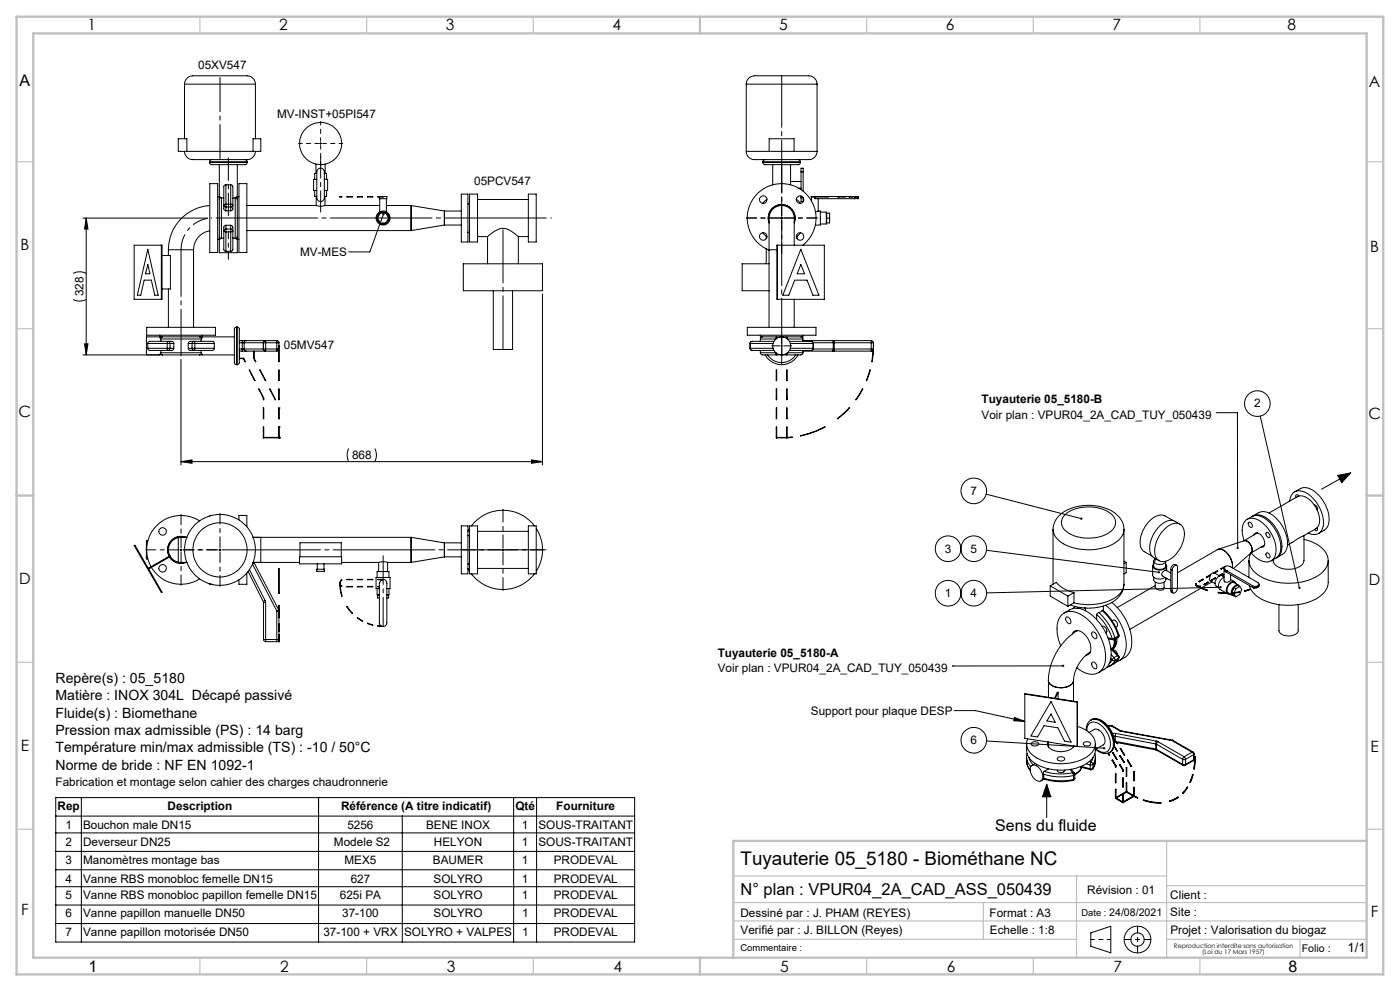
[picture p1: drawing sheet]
<svg xmlns="http://www.w3.org/2000/svg" width="420mm" height="297mm" viewBox="0 0 420 297" stroke-linecap="round" stroke-linejoin="round" font-family="sans-serif">
<g fill="none" stroke="#000" stroke-width=".3">
<path d="M55.4 25.2a3 3 0 0 1 3.8-2.5h11.7a10.9 10.9 0 0 1 4.6 .4l.7 .8 .4 1.3M55.4 25.2h21.2M55.4 25.2v16.4M76.6 25.2v16.4M223.9 25.2a3 3 0 0 1 3.9-2.5h11.2a12.9 12.9 0 0 1 5 .4l.9 1.1 .2 1M223.9 25.2h21.2M223.9 25.2v20.2M245.1 25.2v20.2M53.5 41.6h2.6v3.8h-2.6zM55.4 45.4a2.8 2.8 0 0 0 3.5 2.4h12a10.9 10.9 0 0 0 4.6-.4l.7-.7 .4-1.3M56.1 45.4h19.8M62.9 48.7l.1 .4a5.5 5.5 0 0 0 3.3 .3h7.3l.5-.7"/>
<path d="M62.9 48.5h11.2M62.9 48.7h11.2M62.9 48.5v.2M62.9 55h2.4v20.7h-2.4zM63.5 47.8l-.5 .2-.1 .5M65.3 59h.5M65.8 59v12.7M65.8 59l.6 .2M65.8 49.4v9.6M66.4 59.2v12.3M66.4 59.2l.7 .2M66.4 59.2l-.3 .1-.3 .5"/>
<path d="M67.8 55.4v5.8M67.8 55.4l-.5 .1-.2 .4v5.6M67.8 55.4h1.4M69.2 55.4l.4 .1a11.5 11.5 0 0 1 .3 4.8v1.2M69.2 55.4v5.8M70.6 59.2l-.7 .2M70.6 59.2v12.3M70.6 59.2l.3 .1 .3 .5M71.2 59v12.7M71.2 59l-.6 .2M71.2 59h.5M71.2 49.4v9.6"/>
<path d="M71.7 55h2.3v20.7h-2.3zM73.5 47.8l.4 .2 .2 .5M74.1 48.5v.2M75.9 41.6h2.3v3.8h-2.3zM94.4 57.1v1.7h.6M94.8 49.2v2.8M94.9 58.8v2.8M95 53.8h-.9v3.3h.9M95 52h-.6v1.8M95.4 50.7a1.11 1.11 0 0 1 1.2-.2 1.11 1.11 0 0 1 .7 1v7.8a1.13 1.13 0 0 1-1.1 1.1 1.13 1.13 0 0 1-1.2-1.1v-7.8zM95.8 43h.7M96.2 42.7v.6"/>
<path d="M97.3 53.8h1v3.3h-1M97.3 52h.7v1.8M97.5 58.8v2.8M97.5 49.2v2.8M98 57.1v1.7h-.7M101.9 58.9l.7 .2zM104.1 58.9l1.6 .2zM107.2 58.9l1.5 .2zM110.3 58.9l1.5 .2zM113.4 58.9l1.5 .2zM113.9 59.5v4M114.9 58.9h1.2v.6h-2.3v-.4"/>
<path d="M115.9 59.5v4M138.4 58.2h2v14.3h-2zM140.9 58.2h2.4v14.3h-2.4zM143.3 59.8h15.2M158.5 58.2h2.4v14.3h-2.4zM223.9 45.4a2.83 2.83 0 0 0 3.6 2.4h13.7a3.2 3.2 0 0 0 3.9-2.1v-.3M223.9 45.4h6.9M228.9 48.7l.5 .7h7.3a5.2 5.2 0 0 0 3.3-.3l.1-.4M228.9 48.7h11.2M228.9 48.5h11.2M228.9 48.5v.2M229.5 47.8l-.5 .3-.1 .4"/>
<path d="M230.1 59.7l-1.3 1.3M230.8 45.4h7.4M230.8 45.4v-3.8h7.4v3.8M231.8 49.4v6M237.2 54.4h3.1M237.2 49.4v6M238.2 45.4h6.9M238.9 59.7l1.3 1.3M239.5 47.8l.5 .3 .1 .4M239.6 56.4h.7M240.1 48.5v.2M240.3 59.3v1.1h.6v-1.1"/>
<path d="M240.3 51.5v-1.1h.6v1.1M240.3 59.3h.6M240.3 51.5v5.3M240.3 58.7v.6M240.3 51.5h.6M240.9 51.5v5.8M240.9 59.2v.1M243.5 58.9l-.2 .2 5.1-.2M243.5 58.9h.9M243.5 58.9v1.4M244.4 58.9h4M244.4 58.9v.6h11.9"/>
<path d="M245.5 59.5v3.7M248.4 58.9h3.2M251.4 58.9l.2 .2M251.6 58.9h1.9M251.6 58.9v.2M253.5 58.9l-1.9 .2M253.5 58.9h1.4M254.7 58.9l.2 .2M254.9 58.9h1M254.9 58.9v.2M255.9 58.9l-1 .2M255.9 58.9h.7"/>
<path d="M256.3 58.9v.6M256.5 58.9l.1 .2M256.6 58.9h.5M256.6 58.9v.2M257.1 58.9l-.5 .2M257.1 58.9h.1M257.2 58.9l.2 .2M257.2 58.9h.2M257.4 59.1h.1M257.4 58.9l.1 .6h-1.2M257.4 58.9v.2M24.9 65.4h37.4"/>
<path d="M25.9 65.4v41M25.9 65.4l.5 3.2h-1zM40.3 73.5h8.3v16.2h-8.3zM44.3 74.7l3.1 13.8h-1l-1-4.5h-2.1l-1.1 4.5h-1zM44.3 79.3l.7 2.8h-1.3zM48.4 73.5v16.2M48.6 76.6h2.5v10h-2.5M50.5 74.9h7.6M50.5 74.9v1.7M58.1 74.9v23.2M62.9 69.2a5.8 5.8 0 0 0-4.8 5.7M62.9 61.6a13.4 13.4 0 0 0-12.4 13.3"/>
<path d="M65.3 71.7h.5M65.8 70.9l.3 .5 .3 .1M65.8 71.7v4h5.4v-4M66.4 71.5l-.6 .2M67.1 69.2l.7 .3M67.1 61.5l.3 .4 .4 .2M67.1 69.2v4.5a1.14 1.14 0 0 0 .7 1.6M67.1 61.5l.1 1.2 .6 .5M67.1 71.3l-.7 .2M67.8 68.6v.9M67.8 68.6l-.4 .2-.3 .4M67.8 61.2v.9"/>
<path d="M67.8 61.2l-.7 .3M67.8 69.5v5.8M67.8 75.3h1.4M67.8 67.5l-.6 .4-.1 1.3M67.8 68.6h1.4M67.8 69.5h1.4M67.8 61.2h1.4M67.8 62.1h1.4M67.8 62.1v1.1M67.8 67.5v1.1M67.8 67.5h1.4M67.8 63.2h1.4"/>
<path d="M69.2 68.6v.9M69.2 68.6l.4 .2 .3 .4M69.2 61.2v.9M69.2 61.2l.7 .3M69.2 69.5v5.8M69.2 67.5l.6 .5 .1 1.2M69.2 62.1v1.1M69.2 67.5v1.1M69.9 69.2l-.7 .3M69.9 61.5l-.3 .4-.4 .2M69.9 69.2v4.5a1.17 1.17 0 0 1-.6 1.6h-.1M69.9 61.5l-.1 1.3-.6 .4"/>
<path d="M69.9 71.3l.7 .2M70.6 71.5l.6 .2M71.2 70.9l-.3 .5-.3 .1M71.2 71.7h.5M74 61.6h20.9M74 69.1h49.3M94.9 61.6l1.2 .2 1.4-.2M97.5 61.6h16.4M114.1 63.9h1.7l.8 1.5-.8 1.4h-1.7l-.9-1.4zM115 64.2l-4.1 11.3h-6.3M115.9 61.6h7.4M123.3 61.6v7.5"/>
<path d="M123.3 61.6l10 1.6M133.3 63.2v4.2M133.3 63.2h5.1M133.3 67.4h5.1M133.3 67.4l-10 1.7M139 79.1h23.7v8h-23.7zM140.4 61.1h.5M140.4 69.6h.5M143.3 70.9h3M146.3 70.9a9.1 9.1 0 0 1 4.8-2.5 9.6 9.6 0 0 1 4.4 2.5M146.3 70.9v8.2M155.5 70.9h3"/>
<path d="M155.5 70.9v8.2M228.8 69.7l1.3 1.3M229.9 70.9v.6M229.9 74.6v4.5M230.7 79.1h-8.1v8h8.1M230.7 74.9h2.4M230.7 66.8a4.1 4.1 0 0 1 3.8-5.5 4.1 4.1 0 0 1 3.8 5.5M230.7 66.6a4 4 0 0 1 3.8-5.2 4 4 0 0 1 3.8 5.2M230.7 74.9v23.2M233.1 73.5h14.2v16.2h-14.2zM233.2 73.5v16.2M234.2 65.4h.6"/>
<path d="M234.5 65v.6M238.3 73.5v-5.1a11.1 11.1 0 0 0-.6-5 3.9 3.9 0 0 0-4.8-1.5 3.9 3.9 0 0 0-2.2 4.5v8.5M239.1 70.9v.6M240.2 69.7l-1.3 1.3M240.2 74.7l5.5 13.8h-1.8l-1.8-4.5h-3.7l-1.8 4.5h-1.8zM240.2 79.3l1.2 2.8h-2.3zM240.8 73.5a10.3 10.3 0 0 0 .6-15.8 10.3 10.3 0 0 0-15.7 2.3 10.3 10.3 0 0 0 5 15M245.5 63.2h.6v4.2h-1.5M245.5 63.2l-.9 .3M246.1 63.6h1.8v3.5h-1.8M247.9 66.7h.1M247.9 64h.1"/>
<path d="M248 65.4h.9M248 63.9h.9v2.9h-.9zM21.9 89.8l1.8 .4 2.2-.4M21.9 81.9l1.8-.4 2.2 .4M44 98.1h20.6v2.4h-20.6zM50.5 86.6v11.5M70.9 98l-.3 .1a5.5 5.5 0 0 0-.3 3.4v7.3l.6 .5M70.9 98v11.3M70.9 98h.3M71.2 98l.3 .1a9.3 9.3 0 0 1 .3 4.3v3.6a5.2 5.2 0 0 1-.3 3.2l-.3 .1M71.2 98v11.3M148 87.1v17.6h5.8v-17.6"/>
<path d="M162.7 88.1v51.2M224.2 98.1h20.6v2.4h-20.6zM238.3 89.7v8.4M24.9 106.4h23M25.4 103h1l-.5 3.4zM44.3 104.4h5.9M44.3 104.4a.83 .83 0 0 0 1.3 .6h4.8M44.3 102.9h5.9M44.3 102.9v1.5M47.9 101h12.8M47.9 101h-4v5.4M47.9 101l.3 .6"/>
<path d="M47.9 106.4h.9M47.9 100.5v.5M48.2 105.7l.1 .5 .5 .2M48.2 105.7h12.2M48.2 101.6l.2 .7M48.2 101.6h12.2M48.2 105.7l-.3 .7M48.4 105l-.2 .7M48.8 106.4h11M48.8 101l-.5 .2-.1 .4M50.2 104.4h.8M50.2 102.9h.8"/>
<path d="M50.2 104.4l.2 .6M50.2 102.9v1.5M50.4 102.3l-.2 .6M50.4 102.3l.5 .3 .1 .3M50.4 102.3h-4.5a1.2 1.2 0 0 0-1.6 .6M50.4 102.3h1.3l.4 .6M51 104.4l-.1 .3-.5 .3M51 102.9v1.5M51 104.4h1.1M51 102.9h1.1M52.1 104.4l-.4 .6h-1.3M52.1 102.9v1.5"/>
<path d="M54.3 107.7v31.6M56.5 104.4l.4 .6h1.3M56.5 104.4h1.1M56.5 102.9h1.1M56.5 102.9v1.5M57.6 104.4l.3 .5 .3 .1M57.6 104.4h.9M57.6 102.9h.9M57.6 102.9v1.5M58.2 102.3l-.3 .1-.3 .5M58.2 102.3l.3 .6M58.2 102.3h5.5l.4 .1 .2 .5"/>
<path d="M58.2 102.3h-1.3l-.4 .6M58.5 104.4l-.3 .6M58.5 102.9h5.8M58.5 104.4h5.8M58.5 102.9v1.5M59.8 101l.4 .1 .2 .5M59.8 106.4h.9M60.3 105l.1 .7M60.4 105.7l-.1 .5-.5 .2M60.4 101.6l-.1 .7M60.4 105.7l.3 .7M60.7 101l-.3 .6"/>
<path d="M60.7 106.4h9.6M60.7 100.5v.5M60.7 101h9.6M64.3 102.9v1.5M64.3 104.4l-.1 .4a11.5 11.5 0 0 1-4.8 .2h-1.2M70.9 109.3h.3M71.8 102.7h.9M71.8 102.1h.9M71.8 105.2h.9M71.8 104.6h.9M71.8 107.5h1.2M71.9 107.3h1.2"/>
<path d="M71.9 105.2v2.1M71.9 107.3l-.1 .1M72.7 104.6v.6M72.7 104.6h.5M72.7 105.2h1.1M72.7 102.7h.5M72.7 102.1v.6M72.7 102.1h1.1M72.7 102.7v1.9M73.1 107.3l.5 1.1-.6-.9M73.1 107.3l-.1 .2M73.2 104.6l.2 .5 .4 .1"/>
<path d="M73.2 102.7h5.8M73.2 104.6h5.8M73.2 102.7v1.9M73.8 102.1l-.4 .2-.2 .4M73.8 102.1h5.8M73.8 105.2h5.8M74.8 110.9l1.7 3.2zM76.1 105.2v2.2M76.2 107.4l.6 1-.7-1M76.2 107.4h-.1M76.2 105.2v2.2M77.9 110.9l1.8 3.2z"/>
<path d="M79 102.7h.1M79 104.6l.2 .5 .4 .1M79 104.6h.1M79 102.7v1.9M79.1 104.6h.6M79.1 102.7h.6M79.1 104.6l.1 .5 .5 .1M79.1 102.7v1.9M79.1 119.3v.5l-.1-.5M79.1 119.3l-1.5-2.7 1.4 2.7M79.1 119.3h-.1M79.6 102.1l-.4 .2-.2 .4"/>
<path d="M79.6 102.1h.1M79.6 105.2h.1M79.7 102.1v.6M79.7 104.6v.6M79.7 102.1l-.5 .2-.1 .4M79.7 102.7h3.3M79.7 102.1h3.3M79.7 105.2h3.3M79.7 104.6h3.3M79.7 102.7v1.9M80.9 116.6l1.8 3.2zM83 102.1v.6"/>
<path d="M83 102.7h.7M83 104.6v.6M83 102.1l.5 .2 .2 .4M83 104.6h.6M83 102.7v1.9M83.6 104.9l-.6 .3M83.6 110.9l.1 3.2zM83.6 116.6l.1 3.2zM83.6 103.7l.1 4.7zM83.7 102.7v1M225 104.4l.3 .5 .3 .1M225 104.4h.1"/>
<path d="M225 102.9h.1M225 102.9v1.5M225.1 102.9h6.8M225.1 104.4h6.8M225.1 104.4v.3l.5 .3M225.1 102.9v1.5M225.6 102.3l-.3 .1-.3 .5M225.6 105h6.6M225.6 102.3l-.5 .3v.3M225.6 102.3h6.6M228.1 105.7l.2 .5 .4 .2h4.2M228.1 100.5v.5h6.4"/>
<path d="M228.1 105.7h4.7l.1 .7M228.1 101.6v.7M228.1 105v.7M228.7 101l-.5 .2-.1 .4M229.6 106.4a5.6 5.6 0 0 0 9.8 0M230.3 106.4a5 5 0 0 0 8.4 0M232.9 110.9l.1 3.2zM232.9 116.6l.1 3.2zM232.9 119.3h.1M232.9 101l-.1 .6h-4.7M232.9 106.4h3.1M234.2 103.7h.6"/>
<path d="M234.5 103.4v.6M236 110.9l.1 3.2zM236 116.6l.1 3.2zM236 119.3h.1M236 101l.2 .6h4.7M236.8 102.3h6.6M236.8 105h6.6M237.1 102.9h6.8M237.1 104.4h6.8M240.2 101l.6 .2 .1 .4M240.9 105.7l-.2 .5-.5 .2h-4.2M240.9 100.5v.5h-6.4"/>
<path d="M240.9 105.7h-4.7l-.2 .7M240.9 102.1h8.8M240.9 105.2h8.8M240.9 101.6v.7M240.9 105v.7M243.4 102.3l.5 .3 .1 .3M243.4 102.3l.3 .1 .2 .5M243.9 104.4l-.2 .5-.3 .1M243.9 104.4h.1M243.9 102.9h.1M243.9 102.7h6.1M243.9 104.6h6.1"/>
<path d="M243.9 102.9v1.5M244 104.4l-.1 .3-.5 .3M249.7 102.1l.3 .6M249.7 105.2h.6M249.7 102.1h.6M250 104.6l-.3 .6M250 104.6h.3M250 102.7h.3M250 102.7v1.9M250.3 104.6v.6M250.3 102.1v.6M250.3 102.7h11.1"/>
<path d="M250.3 102.1h11.1M250.3 105.2h11.1M250.3 104.6h11.1M250.3 102.7v1.9M258.7 116.6l-1 2-1 1.2zM260.9 110.9l-.3 1.6-.7 1.6zM261.4 102.1v.6M261.4 104.6v.6M261.4 104.6h.6M261.4 102.7h.6M261.4 102.1l.4 .2 .2 .4M261.4 102.7v1.9"/>
<path d="M262 104.6l-.2 .5-.4 .1M262 103.7v2.3l-.5 2.4 .4-3.5M262 102.7v1.9M54.3 138.4l3.3-.6v1zM54.3 138.4h108.4M79 122.3l.1 3.2zM79 131.2h4.7M79.1 131.1l-.1-3.1v3.2M79.1 131.1h4.6M79.1 131.1l-.1 .1M83.6 125.5h.1M83.6 128v2.7"/>
<path d="M83.6 130.7v.5M83.6 128h.1M83.6 130.7h.1M83.6 130.9h.1M83.7 122.3h.1M83.7 122.3l-.1 3.2M83.7 128v2.7M83.7 131.1v.1M83.7 131.2h.1M83.7 128h.1M83.7 130.7v.4M104.6 134.4l-.5 1.8 .5 2.2"/>
<path d="M112.5 134.4l.4 1.8-.4 2.2M159.5 137.8l3.2 .6-3.2 .4zM232.9 122.3l.1 3.2zM233 131.2l-.1-3.2v3.2h3.2M236 122.3l.1 3.2zM236 131.2v-3.2l.1 3.2M236 131.1l-3.1 .1M236.1 131.1l1.5-.2-1.5 .3M240.1 130.6a30.1 30.1 0 0 0 7.2-2.6h.2a27 27 0 0 1-7.4 2.7zM251.2 125.5l3.6-3.2-2.5 2.4zM364.9 123.7h6.3l.1 40.5M378.1 124.7l11.7 51.5"/>
<path d="M59.9 156.1a10.3 10.3 0 0 0-12.7 1.2 10.3 10.3 0 0 0-1.9 12.6M63.4 154.5l-.5 .1M71.7 155.8v-1.3h2.3v3.4M138.4 157.6h2v14.4h-2zM140.9 157.6h2.4v14.4h-2.4zM140.9 158.4l-.5 .8M141.4 157.6a11.9 11.9 0 0 1 18.9 0M143.3 159.2h15.2M158.5 157.6h2.4v14.4h-2.4zM160.9 158.4a11.9 11.9 0 0 1 0 12.8M295.8 148.1l28.6 7.3M315.9 158.6a7.1 7.1 0 0 1 5.5-6.3 14.2 14.2 0 0 1 13.9 2.2 5.7 5.7 0 0 1 1.9 4.1"/>
<path d="M319.3 154.5a11.5 11.5 0 0 1 14.6 0 3.3 3.3 0 0 1-1.3 5.2 12 12 0 0 1-13.2-.9 3.1 3.1 0 0 1-.1-4.3zM337.2 158.6a6.2 6.2 0 0 1-4.9 5.2 16 16 0 0 1-14.6-1.7 4.5 4.5 0 0 1-1.8-3.5v16.5M337.2 158.6v16.5M349 159a4.4 4.4 0 0 1 5.1-1.8 4.7 4.7 0 0 1 .7 5.6 7.8 7.8 0 0 1-5.8 5.5 2.72 2.72 0 0 1-2.6-3.4l.2-1.4 .6-1.9zM351.8 156l-2.3-1.4a4.2 4.2 0 0 0-4.7 1.6 8.2 8.2 0 0 0-2.4 8.2l.9 .9 2.4 1.4M354 157.1l-1.5-.9a4.1 4.1 0 0 0-4.7 1.6 8.8 8.8 0 0 0-2.6 8.2l.8 1 1.7 1M374.2 155.6l1.4-.8a4.5 4.5 0 0 1 5.1 1.6 10.2 10.2 0 0 1 3.3 9.3l-1 1.4-1.7 1M374.5 156.6a.86 .86 0 0 1 1 .4 .86 .86 0 0 1-.1 1.1l-.7-.5zM375.7 154.7a4.4 4.4 0 0 1 5.4 1.5 10.2 10.2 0 0 1 3.3 9.2l-.8 1.3-.7 .5M375.9 154.6l1.7-.9a4.8 4.8 0 0 1 5.5 1.9 9.7 9.7 0 0 1 2.8 9.2l-.8 1.1-2 1.2M377.2 159.7l-4 2.4M379.9 159.6a.89 .89 0 0 1 1 .5 .89 .89 0 0 1-.3 1l-.7-.6z"/>
<path d="M386.9 150.2a2.95 2.95 0 0 1 1.5-2.8 2.95 2.95 0 0 1 3.2 .2 10.8 10.8 0 0 1 5.3 10.3 2.87 2.87 0 0 1-4.4 1.9M388.4 147.4l1.7-.9a4.5 4.5 0 0 1 5.1 1.5 9.9 9.9 0 0 1 3.2 9.7l-.9 1-1.9 1.2M389.6 148.7l-8.9 5.1M389.6 148.7a4.9 4.9 0 0 1 4.7 2.6M389.6 148.7a.51 .51 0 0 0-.7-.4 .51 .51 0 0 0-.1 .8M394.3 151.3l.8 1.5M394.3 151.3a1.08 1.08 0 0 1 .8 1.5M395.1 158.1l-8.8 5.3M395.1 152.8l.2 .5a4.8 4.8 0 0 1-.2 4.8M395.1 158.1a.52 .52 0 0 1 0 .9 .52 .52 0 0 1-.8-.3M401.3 142.5l3.9-.8-2.7 3zM405.2 141.7l-8.7 4.9"/>
<path d="M40.3 163.5l.2-.1 8.1 14.1-.2 .1zM44.3 162.1h-.4v5.4h.4M45.4 170.1a10.3 10.3 0 0 0 14.5 3.4M50.8 166.9a4.1 4.1 0 0 0 5 1.7M50.9 166.9a4 4 0 0 0 4.6 1.7M51 166.6l-6.5 3.7M51.1 166.8l-6.5 3.7M53.5 161.1a3.8 3.8 0 0 0-3 3.7 3.8 3.8 0 0 0 3 3.7M54 164.8h.6M54.3 161h1.8h-2.6v7.6h2.6h-1.8M54.3 164.5v.6M55.5 161a4 4 0 0 0-4.2 1.3 4 4 0 0 0-.5 4.4"/>
<path d="M55.8 161a4.1 4.1 0 0 0-4.5 1.1 4.1 4.1 0 0 0-.6 4.6M62.9 175l.5 .1M65.7 164.8h.6M66 164.5v.6M74 171.7v3.4h-2.3v-1.3M74.4 171.3l4.6 9M74.8 170.7l4.8 9.3M75.7 169l7.3 14.1M75.9 161h47.4M75.9 168.6h14M76.2 168.6v.1M76.2 168.7l-.4 .2"/>
<path d="M76.2 168.7l7.4 14.1M78.2 161v7.6M83.6 177.6v-7.2l.1 7.2M83.6 177.6v.2l.1-.2M83.6 177.6h.1M89.9 166.9h12.6v2.1h-12.6zM90 166.9v-4.2h12.4v4.2M95 170.6h2.3v.6h-2.3zM95.2 169v1.6M97.2 169v1.6M102.3 173.9l.3-.2a1.27 1.27 0 0 0 0 2.1l-.5-.5 .5 3.4-.5-1.9a3.2 3.2 0 0 1 .1-2.8zM102.5 168.6h11.1"/>
<path d="M104.1 173.6l1.6 .1zM104.1 175.8l1.6 .1zM107.2 173.6l1.5 .1zM107.2 175.8l1.5 .1zM110.3 173.6l1.5 .1zM110.3 175.8l1.5 .1zM113.1 173.1v-1.8h3.6v1.8M113.1 176.4v1.8h.7M113.6 168.6l.9-.3 1.8 .3M113.6 168.6v2.7M113.6 178.2v.1M113.8 176.4h-1v-3.3h4.2v3.3h-.9"/>
<path d="M113.8 178.3h-.6v.9h.6M114.9 173.6a1.14 1.14 0 0 1 1.2 1.2v11.8a1.6 1.6 0 0 1-2.3 1.1l-.4-.2 1 .1-.6-.8v-10.9h-.4l.4-.1 .1-1a1.09 1.09 0 0 1 1-1.1M114.9 173.6v.1M114.9 173.6h-1.5l1.5 .1M116.1 178.3h.5v.9h-.5M116.3 168.6h7M116.3 168.6v2.7M116.3 178.2v.1M116.7 176.4v1.8h-.6M123.3 161v7.6M123.3 161l10 1.7M133.3 162.7v4.2"/>
<path d="M133.3 162.7h5.1M133.3 166.9h5.1M133.3 166.9l-10 1.7M140.4 170.4l.5 .8M140.4 160.5h.5M140.4 169h.5M141.4 172a11.9 11.9 0 0 0 18.9 0M143.3 170.4h15.2M150.6 164.8h.6M150.9 164.5v.6M295.9 164.9l51.8 6.6M315.1 175.6l1.8-1a9.7 9.7 0 0 0 5.3 3"/>
<path d="M315.1 175.6l5.3 3M315.1 175.6v3l5.3 3.1M320.4 178.6v3.1M322.2 177.6v3.1M322.2 177.6l-1.8 1M337.2 175.1a7.2 7.2 0 0 1-5.7 6.4 15.5 15.5 0 0 1-10.4-.2M337.2 175.1a6.4 6.4 0 0 1-5 5.2l-2.6 .6a16.9 16.9 0 0 1-7.4-.2M337.2 168.2l.7 .4M337.9 168.6v3l-.7 .4M337.9 168.6l-.7 .3M345.8 169.6v2.7a2.48 2.48 0 0 0 3.7 .8h.1M346.1 169a1.08 1.08 0 0 0-.1 1.2 1.08 1.08 0 0 0 1 .5l.9 .1a1.6 1.6 0 0 0 2.1-1.4l-.3-.4"/>
<path d="M346.1 173v.8a2.06 2.06 0 0 0 3.6 0v-.7M346.5 167.5a.87 .87 0 0 0-.3 1 .87 .87 0 0 0 .9 .6l.5 .1a1.81 1.81 0 0 0 2.1-1v1.4a2.03 2.03 0 0 1-3.6 0v-1.4M346.5 167.4v.8M346.6 174.4v1.7a1.86 1.86 0 0 0 2.4 .5l.2-2.2M346.6 175.5l-11.4 6.6M348.8 172.6l2.4 1.4M349.8 170.9a1.13 1.13 0 0 0-1 1.7M349.8 170.9l1.4 .8M350 169.6v1.4M350.2 173.4l-.5 .3M351.2 176.9l.2 .5 .5 .3M351.2 170.6l.4 .3"/>
<path d="M351.2 176.9l.4 .3M351.2 170.6v6.3M351.6 170.9l.1-.2a1.01 1.01 0 0 1 .4-1 1.01 1.01 0 0 1 1.1-.1v6.7a1.12 1.12 0 0 1-1.5 1.2l-.1-.3M351.6 170.9v6.3M353 169.4l-.4-.2a1.3 1.3 0 0 0-1.4 1.4M358.7 175.1l.3 .5M358.8 174.9a.96 .96 0 0 0 1.4 .8M358.8 174.9l-.1 .3 .3 .3M358.8 174.9v.3M359 175.5l3.3 1.4M359 175.6l1.5 .8 1.8 .5M359 175.5v.1"/>
<path d="M359.7 174.2l.1 .2M359.7 174.2l.1 .1M359.8 174.3v.1M360.2 175.7h-.7l2.8 1.2M360.2 175.7l-.5 .2M360.3 176.3l-21.4 12.3M360.9 173.6l-1.1 .7M360.9 173.6l-1.1 .8M360.9 173.6l-1.2 .6M361.2 175.1h.2M361.2 175.1l.2 .1M361.4 175.1v.1"/>
<path d="M361.9 172.9l.1 .2M361.9 172.9l.1 .1M362 173v.1M362.4 174.5l-1 .6M362.4 174.5l-1.2 .6M362.4 174.5l-1 .7M363.1 172.4l-1.1 .6M363.1 172.4l-1.1 .7M363.1 172.4l-1.2 .5M363.4 173.8h.1M363.4 173.8l.1 .2M363.5 173.8v.2"/>
<path d="M363.6 174.4l-3.1 1.8M364.1 171.7a1.69 1.69 0 0 0-1 2.4l1.4 .8M364.1 171.7l.1 .1M364.1 171.7h.1M364.2 171.7v.1M364.3 171.8h.1M364.4 171.8l1.3 .7M364.6 173.2l-1.2 .6M364.6 173.2l-1.1 .6M364.6 173.2l-1.1 .8M365.2 164.7a3.2 3.2 0 0 1 3.7 2.1l.2 .3a4.7 4.7 0 0 1 .6 3.1 5.2 5.2 0 0 0-3.7-5.6zM365.2 164.7l-12 7"/>
<path d="M365.3 171.1l-1.1 .6M365.3 171.1l-1.1 .7M365.3 171.1l-1.2 .6M365.5 177.5l2.6 .3M365.5 177.5l.1 .1M365.5 177.5l.1 .2M365.6 177.6l2.5 .2M365.6 177.7l2.5 .1M365.6 172.5l.1 .2M365.6 177.6v.1M365.6 172.5l.1 .1M365.7 172.7l-1 1.1a1.42 1.42 0 0 0 .2 1.8l.6 .4"/>
<path d="M365.7 172.6v.1M366 172.5h.6l.6 .4M366.1 176l-70.1 1.7M366.3 170.4l.1 .1M366.3 170.4l.1 .2M366.4 170.5v.1M366.8 172l-1.1 .6M366.8 172l-1.2 .5M366.8 172l-1.1 .7M367.2 170.2v3.7a1.05 1.05 0 0 0 .9 .7 1.05 1.05 0 0 0 1-.5l.1-1.8M367.2 173a2.65 2.65 0 0 0-1.3 3.6l1.9 1.1M367.2 172.3l-.5 .3"/>
<path d="M367.2 170.1l-.8 .5M367.4 169.8l.6-.2 1 .2 8.4 4.8a.49 .49 0 0 1 .3 .5 .49 .49 0 0 1-.3 .4M367.4 169.8l-1.1 .6M367.4 170.7l.7 .4-.3 .2M367.4 169.8h.1M367.4 170.7v.5l8.4 4.9M367.5 169.8a.43 .43 0 0 0-.3 .4 .43 .43 0 0 0 .3 .4l-.1 .1M367.5 169.8l-1.1 .7M367.8 171.3h.1M367.8 171.3l.1 .1M367.9 171.3v.1M368.1 177.8l.3 .2h.6"/>
<path d="M368.1 177.8l.2 .2M368.1 177.8h.1M368.2 171.2l7.6 4.3M368.2 171.2l-.3 .1M368.2 171.2l-.3 .2M369.2 173.7l1.2 .6M369.5 177.7l.6 .3M369.5 177.7l.6 .8 .6 .4M369.9 176.6l-.2 .5M370 177.6l.1 .1M370 177.6l.1 .2M370.1 177.7v.1"/>
<path d="M370.1 178l.6 .9M370.1 176.1l.6 .4M370.1 176.1l-.6 1.6M370.2 177.8l-.1 .2M370.7 176.5l-.4 1.1M370.8 174.9a1.1 1.1 0 0 0-1-.7 1.1 1.1 0 0 0-1 .7l-.5 .8a2.06 2.06 0 0 0-.2 2M371.5 175.4l-1.3-.8a2.14 2.14 0 0 0-1.9 3l1.4 .8M371.8 175.7a1.07 1.07 0 0 0-1.1-.4 1.07 1.07 0 0 0-.8 .8l-.3 .5a1.11 1.11 0 0 0-.3 1.2 1.11 1.11 0 0 0 .9 .7M371.9 177.4l-1.8 .3M371.9 177.4l-1.8 .4M371.9 177.4l-1.9 .2M371.9 175.8l.6 .8-.6 1.5-1.2 .8"/>
<path d="M371.9 175.8l-1.2 .7M371.9 175.8l-.6-.4-1.2 .7M373.2 162.1a2.55 2.55 0 0 1 2.1 3.6M373.2 162.1a2.56 2.56 0 0 1 2.1 3.6M373.2 162.1l-7.8 2.5M373.4 177.1h.1M373.4 177.1l.1 .1M373.5 177.1v.1M374.7 168v5.1M374.9 176.7l-1.4 .4M374.9 176.7l-1.5 .4M374.9 176.7l-1.4 .5"/>
<path d="M375.3 165.7l-5.3 4.7M375.8 175.5l1.1 .2-.8 .4M375.8 176.1l.3 .1M375.8 175.5v.6M376.1 160.4a1.18 1.18 0 0 1 1.1-.7 1.18 1.18 0 0 1 1.1 .7l.7 1a1.61 1.61 0 0 1-.5 2.6h-.3M376.1 176.1h.1M376.1 176.1v.1M376.1 176.2h.1M376.2 176.1v.1M377.4 175.5l-1.2 .6M377.4 175.5l-1.2 .7M377.7 175.1v.5a1.14 1.14 0 0 1-1.4 .6"/>
<path d="M379.3 163.4l-4 2.3M379.9 165.7a.89 .89 0 0 1 1 .5 .89 .89 0 0 1-.3 1.1l-.7-.7zM391.2 161.6a9.1 9.1 0 0 1 7.1 5.3 5.5 5.5 0 0 1-3.6 6 18 18 0 0 1-17.8-1 4.5 4.5 0 0 1-1.5-6.2 5.6 5.6 0 0 0 5.6 2.5 4.1 4.1 0 0 0 1.7-4.8 10.3 10.3 0 0 0-6.5-8 2.84 2.84 0 0 0-3.5 3.1l.1 1.9 .4 1.7M391.2 160.5v7.5a3.6 3.6 0 0 1-3.7 2.6 5 5 0 0 1-5.4-2.2l-.1-.7M398.5 168v6.6a6.7 6.7 0 0 1-4.9 5.5 18.1 18.1 0 0 1-16.7-1.6 5.8 5.8 0 0 1-2.1-3M79 180.3l.1 .3M79.1 180.6h.6M79.1 191.7h.6M79.1 191.7l.1 .4 .5 .2M79.1 180.6v11.1M79.6 180l.1 .6M79.6 180l-.6 .3"/>
<path d="M79.7 191.7v.6M79.7 180.6v11.1M79.7 191.7h3.3M79.7 192.3h3.3M83 183.1h.7M83 191.7h.7M83 191.7v.6M83 183.1v8.6M83.6 182.8l-.6 .3M83.6 182.8l.1 .3M83.6 182.8l.1-1.3v3.5M83.6 191.9v.3"/>
<path d="M83.6 192.2h.1M83.6 191.8l.1 .4M83.7 191.7l-.2 .4-.5 .2M83.7 190.2v1.1M83.7 187v2M83.7 183.1v8.6M83.7 191.3h.1M83.7 189h.1M83.7 185h.1M83.7 185v.1M83.7 189v.2M83.7 191.3v.1"/>
<path d="M104.1 181.7l1.6 2.2zM107.2 185.1l1.5 1.1zM110.3 186.8l1.5 .6zM285.7 199.6h.1M318.2 193.6a9.9 9.9 0 0 1-.1-8.8 4.5 4.5 0 0 1 6.3-.5 15.5 15.5 0 0 1 7.1 14.1 4.2 4.2 0 0 1-6.6 2.9l-1.9-1.1M318.9 199.6h-33.2M319.2 183.7l1.7-.9a5.6 5.6 0 0 1 6.1 1.1 15.6 15.6 0 0 1 6.2 13.5 4.7 4.7 0 0 1-2 3.2l-1.7 1M319.8 185a1.2 1.2 0 0 1 1.2 .6 1.2 1.2 0 0 1 0 1.3l-.9-.5a1.19 1.19 0 0 1-.3-1.4zM321.7 190a1.88 1.88 0 0 1 3.3-.2 5.3 5.3 0 0 1 1.9 6l-.6 .4-.5 .2M322.2 180.7l-1.8 1M322.6 181.8l-.8 .6M323 189.1l.3-.2a18.2 18.2 0 0 0-8.7 15.5 4.9 4.9 0 0 0 7.1 .5l.1-.2a12.2 12.2 0 0 1 5-9.1h.1"/>
<path d="M324.3 182.1l-1.2 .2M325.3 182.2h.3v.8M327 195.5l-.1 .1M327 195.5l-.2 .1M327.6 198.5a1.19 1.19 0 0 1 1.3 .6 1.19 1.19 0 0 1-.1 1.3 1.4 1.4 0 0 1-1.2-1.9zM327.6 189.5a1.2 1.2 0 0 1 1.3 .6 1.2 1.2 0 0 1-.1 1.3l-.6-.2a1.4 1.4 0 0 1-.6-1.7zM329 184.2a15.6 15.6 0 0 1 4.7 7.2M329 184.2v1.5M329.6 183.6l-.6 .6M329.6 183.6a16.8 16.8 0 0 1 4.9 7.6M330.6 187.8a1.2 1.2 0 0 1 1.2 .6 1.2 1.2 0 0 1 0 1.3M330.7 183l.1-.1a15 15 0 0 1 4.9 7.5"/>
<path d="M330.7 183l-1.1 .6M330.7 183a16.5 16.5 0 0 1 4.8 7.6M331 181.6v1.4M331.7 181.4a15.5 15.5 0 0 1 6 13.5 4.1 4.1 0 0 1-2.9 3.5M332.4 191.2l1.3 .2M332.5 191.5l1.5 .2M333 199.6l-1 .4M333.2 194.3l2.3 2.2M333.2 197.3l.5 .4M333.3 194.5l1.9 2M333.3 196.2l.9 .9M333.5 180.5a15.3 15.3 0 0 1 5.8 13.9 4.4 4.4 0 0 1-1.9 2.7l-1.7 .9"/>
<path d="M333.7 197.7l.3 .3 .5-.1M333.7 191.4l.3 .3M333.7 197.7l-1 1.3M333.7 186.2a.7 .7 0 0 1 .7-.4 .7 .7 0 0 1 .6 .6 .74 .74 0 0 1 .3 .8 .74 .74 0 0 1-.6 .6M333.7 194.6h.1M333.9 194.9h.1a1.34 1.34 0 0 1 1.3 1.3M334 199l-1 .6M334.2 197.1l-.5 .6M334.2 197.1l.3 .8M334.4 191.7h-.4M334.5 191.6v.1a3.9 3.9 0 0 1-.9 2.8 4 4 0 0 0 .7-2.8M334.5 191.2l-.8 .2"/>
<path d="M334.5 191.2l-.1 .5M334.5 197.9l-.8 1.1-.7 .6M334.7 191.5v.1a3.5 3.5 0 0 1-1 3M335.1 191.3a3.5 3.5 0 0 1-1.3 3.3M335.2 196.5l.3 .8M335.2 196.5l-1 .6M335.4 191.1l-1 .6M335.5 190.6l-.1 .5M335.5 197.3l-.7 1.1-.8 .6M335.5 190.6l-1 .6M335.5 197.3l-1 .6M335.5 196.5l.2 .7"/>
<path d="M335.5 196.5h-.3M335.7 197.2l-.7 1-1 .8M335.7 197.2l-.2 .1M335.7 190.4l-.3 .7M335.7 190.4l-.2 .2M383.7 181.2v7.7a2.65 2.65 0 0 0 3.2 1.7h.3a2.21 2.21 0 0 0 2.3-1.7v-7.7M286.2 213h6.4l14.8 3.2M304.3 215l3.1 1.2-3.3-.2zM307.4 208l15.7 2.5M307.4 208v13.3l15.7 2.4M307.4 208l15.8 2.3M314.5 204v5"/>
<path d="M315.3 210.3l6 12.1-1.9-.3-2-4-4.2-.6-1.9 3.4-2-.3zM315.3 214l1.2 2.5-2.4-.4zM317.4 207.5h-.2l-.8 1.8M317.4 207.5l-.8 1.8M317.4 207.5v1.9M322.1 204a3.8 3.8 0 0 1-4.4 2.1 3.2 3.2 0 0 1-3.2-2M322.1 204v6.1M323.1 210.5v13.2M323.2 217.7a6.7 6.7 0 0 1 5.4 5.2 5.7 5.7 0 0 1-4 4.7 15.2 15.2 0 0 1-15.2-1.7 4 4 0 0 1-1.1-4.5M323.2 210.3l-.1 13.4M323.2 210.3l-.1 .2M326.1 219a2.23 2.23 0 0 1 1.1-2.5 2.23 2.23 0 0 1 2.7 .6 7 7 0 0 1 2.9 7.3 2.27 2.27 0 0 1-3.7 .3l-.3-.2"/>
<path d="M326.7 219.5l1.6-.9a2.75 2.75 0 0 1 3 2.4 1.76 1.76 0 0 1-.4 2.3l-2.3 1.3M327.2 215.8a3.1 3.1 0 0 0-1.3 3.1M327.2 215.8a3.9 3.9 0 0 1 4.6 1.7 7.2 7.2 0 0 1 1.8 7.3l-.8 .8M327.4 215.7a4 4 0 0 1 4.5 1.7 7.2 7.2 0 0 1 1.9 7.3l-.8 .8M327.4 215.7l-.2 .1M327.4 215.7h.1M327.4 215.7a4.8 4.8 0 0 1 5.6 2.6 5.7 5.7 0 0 1 .5 6.8l-.5 .4M332.3 217.4l1.2 .1M332.4 217.6h1.1M333.5 217.6l2.3 1.4M333.5 217.5l.3 .1M333.5 217.5v.1"/>
<path d="M333.8 217.6h-.3M333.8 217.6l2.4 1.4M334.8 219.8l-.2 .9M334.8 219.8h-1M334.8 219.8l12.1 2.3M335.8 219l.6 .2M336.2 219l.3 .1M336.2 219h-.4M336.4 219.2l15.1 2.7M336.5 219.1l-.1 .1M336.5 219.1l15.1 2.7M16.7 239h173.7v43.3h-173.7z"/>
<path d="M24.4 239v43.3M95.6 239v43.3M154.1 239v43.3M161 239v43.3M296 222.1l35.3 2.1M308 228.1a4.2 4.2 0 0 0 1.1 2.8M308 222.9v2a5.7 5.7 0 0 0 4 4.7 15.7 15.7 0 0 0 14.8-1.4 4.6 4.6 0 0 0 1.8-3.3v-2M308 228.1h.1M308 226.9a4.1 4.1 0 0 0 1.2 2.9M308 228.1l.3 1.4 .8 1.2M308 226.9v1.2M308.1 225.8l-.1 1.1"/>
<path d="M308.6 227l.5 1.2 .8 1M309.3 229.6a1.71 1.71 0 0 1 2.6 .7l.5 .9a1.93 1.93 0 0 1-.4 2.9 3.4 3.4 0 0 1-2.7-4.5zM309.6 222.5l.7-.2a.78 .78 0 0 1 .9 .1 .78 .78 0 0 1 .2 .9l-.7 .3a.86 .86 0 0 1-.9-.1 .86 .86 0 0 1-.3-.8zM310.6 228.8l-1 .6M313.1 233.2l-.1 .1a15 15 0 0 0 8.9 .6M313.1 232a17.5 17.5 0 0 0 9 .4M313.1 233.2a17.5 17.5 0 0 0 9 .4M313.1 232v1.2M313.2 233.5l-.9 .5M313.3 231.2a16.8 16.8 0 0 0 8.5 .4M313.3 231.2l-.2 .8M314 235.1v9.9"/>
<path d="M314 235.1l1.2 3.7h-2.5zM314.4 222.4a2.37 2.37 0 0 0 2.4 2.7 5.1 5.1 0 0 0 5.4-1.5M314.5 222.4v1.4v-.2M314.5 223.6v.2M314.6 230.4l-1.3 .8M317.2 230.8a1.2 1.2 0 0 0 1.1 .7 1.2 1.2 0 0 0 1.1-.7M317.3 227.2l.8-.4a.79 .79 0 0 1 .9 .1 .79 .79 0 0 1 .3 .8l-1 .4a.78 .78 0 0 1-.8-.2 .78 .78 0 0 1-.2-.7zM321 230.6l.8 1M321.4 230.5l.9 1.2M321.8 231.6l.3 .8M321.8 231.6l.5 .1M322.1 223.6v.2v-.2"/>
<path d="M322.1 233.6l-.2 .3M322.1 232.4v1.2M322.3 231.7l.1 .4M322.4 233.3l-.5 .6M322.4 232.1l-.3 .3M322.4 233.3l-.3 .3M322.4 232.1v1.2M324.1 229.8l3.1 .9M324.3 229.7l2.8 .7M324.5 230a3.6 3.6 0 0 1-2.1 1.9M324.5 230a4 4 0 0 1-2.1 2.2M325.2 222.5l.5-.2a.98 .98 0 0 1 1.5 .8 1.37 1.37 0 0 1-2.2-.2z"/>
<path d="M325.9 228.9l1.2 .3M326.8 228.2l.5 .2M327.1 230.4l.1 .3M327.1 229.2v1.2M327.3 228.4l-.2 .8M327.3 228.4l.4 .2 .2 .5M327.8 230.4l-.6 .3M327.9 229.1l-.8 .1M327.9 230.2l-.8 .2M327.9 227l-.6 1.4M327.9 230.2l-.1 .2M327.9 229.1v1.1"/>
<path d="M328.4 225.8l.2 1.1M328.6 228l-.1 1.1-.7 1.3M328.6 226.9l-.1 1-.6 1.2M328.6 226.9l-.1 2.1-.6 1.2M328.7 224.5a3.7 3.7 0 0 0 4.1 1.1M332.4 225.7l.3 .6M332.5 225.7l.3 .7M332.6 225.7l.2 .7M332.7 226.3l.1 .1M333 225.5l-.2 .1M333.6 227.9h.1M333.6 227.9h.2"/>
<path d="M333.6 227.9l1 1.6M333.7 227.9l1 1.6M333.8 225.7l1.2 1.9M333.8 225.7h.1M333.8 227.9l1 1.6M333.8 227.9h-.1M333.9 225.7l1.1 1.9M334 225.6l1 2M334 225.6l-.1 .1M334 225.6l-.2 .1M334.1 220.7h.5M334.3 223.7l.8 1.4"/>
<path d="M334.3 223.5l.8 1.6M334.4 222.4l.2 .1M334.4 222.2h.2M334.6 222.2v.3M334.6 220.7l12.1 2.3M334.6 220.7v1.5M334.6 222.2l12.1 2.3M334.6 229.5l.1 .4M334.6 231.9l.1 2.7M334.6 236.6l.1 2.7M334.6 229.5h.1M334.6 231.9l.1 .1"/>
<path d="M334.6 231.9h.2M334.6 236.6h.1M334.6 236.6h.2M334.6 222.5l12.2 2.3M334.6 239.3l2.2 1.3M334.6 239.1l2.2 1.3M334.7 229.5v.4M334.7 232v2.6M334.7 236.6v2.7M334.8 239.1l2 1.2M334.8 229.5h-.1M334.8 229.5l-.1 .4"/>
<path d="M334.8 231.9l-.1 2.7M334.8 236.6v2.5M334.8 231.9l-.1 .1M334.8 236.6h-.1M334.9 222.5l.3 .4M335.1 222.6l.1 .3M335.1 222.8l.1 .1M335.8 229.1h.2M335.8 229.1l.1 .1M335.8 229.1l1 1.7M335.9 229.2l1 1.6M336 226.5l1.2 2"/>
<path d="M336 226.5h.1M336 226.5v.1M336 226.6l1.2 1.9M336 229.1l-.1 .1M336 229.1l1 1.6M336.1 224.4h.1M336.1 224.4l1.2 1.9M336.1 226.5l1.1 2M336.1 226.5l-.1 .1M336.2 224.4l1.1 1.9M336.2 224.4h.1M336.8 230.8l.1 .4"/>
<path d="M336.8 233.2l.1 2.7M336.8 237.9v2.7M336.8 238.1l-1.9 1.1M336.8 237.9l-2 1.2M336.8 237.9l-2 1.1M336.8 230.8h.1M336.8 233.2h.2M336.8 233.2l.1 .1M336.8 237.9h.1M336.9 230.8v.4M336.9 233.3v2.6M336.9 237.9v2.7"/>
<path d="M336.9 237.8l-.1 .1M336.9 237.8l.1 .1M337 237.9l1-.5 2 1.2M337 230.7l-.1 .1M337 230.7l-.1 .5M337 233.2l-.1 2.7M337 237.9v2.5M337 233.2l-.1 .1M337 237.9h-.1M337.9 230h.1M337.9 230l.1 .1M337.9 230l.1 2.7"/>
<path d="M337.9 234.7v2.5M337.9 237.2l.1 .1M337.9 237.2l-1 .6M337.9 234.7h.1M337.9 237.3l2.2 1.2M338 230.1v2.6M338 234.7v2.6M338 237.3l-1 .6M338 230v2.7M338 234.7v2.5l2.1 1.2M338 230v.1M338 234.7h.1"/>
<path d="M338.2 227.8l1.2 2M338.2 227.8v.1M338.2 227.8h.1M338.2 227.9l1.2 1.9M338.3 227.8l1.1 2M338.3 227.8l-.1 .1M340.1 231.3v2.7M340.1 236v2.5M340.1 231.3v.1M340.1 231.3h.2M340.1 238.5v.1M340.1 238.5l-3.1 1.8"/>
<path d="M340.1 236h.1M340.1 236h.2M340.1 238.5l1.1 .6M340.1 231.4v2.6M340.1 236v2.6M340.1 238.6l-3.1 1.8M340.3 236v2.5l1 .5M340.3 231.3l-.2 .1M340.3 231.3l-.2 2.7M340.3 236h-.2M341.2 239.2l-1-.5-3.3 1.9M341.2 239.1v.1"/>
<path d="M341.3 239.1l-.1 .1M341.3 239l-.1 .1M341.3 239v.1M343 239.8a13.9 13.9 0 0 0 5.1 .8M343 239.8a12.2 12.2 0 0 0 5.2 .9M343 239.8l3.3 .6 1.8 .1M346.7 223h.3M346.7 224.5l.3 .1M346.7 224.5l.1 .3M346.7 223v1.5M346.8 224.8l.3 .1M346.9 222.1l.5 .2"/>
<path d="M346.9 222.1l-.2 .9M347 224.6l.1 .3M347 223l7.8 4.6M347 223v1.6M347 224.6l7.8 4.5M347.1 224.9l7.8 4.5M347.4 222.3l-.4 .7M347.4 222.3l7.8 4.5M351.5 221.9l6.1 3.5M351.6 221.8l.3 .1M351.6 221.8l-.1 .1M351.9 221.9h-.4"/>
<path d="M351.9 221.9l6 3.5M352.8 239.3l-2 .8M353.3 238.9l-2.5 1.2M353.3 238.9l.1 .1M353.3 238.9l.2 .1M353.4 239l-1.8 1-.8 .1M353.5 239l-.7 .4M353.5 239h-.1M354.8 227.6h.9M354.8 229.1h.9M354.8 229.1l.1 .3M354.8 227.6v1.5"/>
<path d="M354.9 229.4h.6M355.2 226.8l-.4 .8M355.2 226.8l.5 .8M355.7 229.1l-.2 .3M355.7 227.6v1.5M356.1 235.9l-1.3 1.9M356.1 235.9l.1 .1M356.1 235.9l.2 .1M356.2 236l-1.4 1.8M356.3 236l-1.5 1.8M356.3 236h-.1M357.6 225.4l.5 .8"/>
<path d="M357.6 225.4l-2.4 1.4M357.7 232.2l-.7 2.3M357.7 232.2l.1 .1M357.7 232.2h.2M357.8 232.3l-.8 2.2M357.9 232.2l-.9 2.3M357.9 232.2l-.1 .1M357.9 225.4l.3 .6M357.9 225.4h-.3M357.9 228l-2.4 1.4M358.1 227.7l-.2 .3M358.1 226.2l-2.4 1.4"/>
<path d="M358.1 226.2v1.5M358.1 227.7l-2.4 1.4M358.2 227.5l-.3 .5M358.2 226l-.1 .2M358.2 227.5l-.1 .2M358.2 226v1.5M358.4 226.7l-.2 3.8M358.4 226.7l.1 .1M358.4 226.7h.2M358.5 226.8l-.3 3.7M358.6 226.7l-.4 3.8M358.6 226.7l-.1 .1"/>
<path d="M16.7 244.6h173.7M16.7 249.6h173.7M16.7 255.2h173.7M120.7 244.6v37.7M336.8 240.5l.1 .1M337 240.4l-.1 .2M348.1 240.6l.1 .1M348.1 240.5v.1M348.1 240.5l.1 .2M16.7 260.7h173.7M16.7 265.7h173.7M16.7 271.2h173.7"/>
<path d="M16.7 276.8h173.7M327.2 279.6l6-2v8l-6-2z"/>
<circle cx="96.2" cy="43" r="6.3"/>
<circle cx="229" cy="59.8" r="1.12"/>
<circle cx="240" cy="59.8" r="1.12"/>
<circle cx="114.9" cy="65.4" r="2.1"/>
<circle cx="114.9" cy="65.4" r="1.78"/>
<circle cx="229" cy="70.9" r="1.12"/>
<circle cx="240" cy="70.9" r="1.12"/>
<circle cx="234.5" cy="103.7" r="2.69"/>
<circle cx="377.2" cy="121" r="3.8"/>
<circle cx="48.8" cy="159.3" r="1.12"/>
<circle cx="292.1" cy="147.1" r="3.8"/>
<circle cx="48.8" cy="170.3" r="1.11"/>
<circle cx="66" cy="164.8" r="10.6"/>
<circle cx="66" cy="164.8" r="8.1"/>
<circle cx="284.4" cy="177.8" r="3.8"/>
<circle cx="284.4" cy="164.4" r="3.8"/>
<circle cx="292.1" cy="177.8" r="3.8"/>
<circle cx="292.1" cy="164.4" r="3.8"/>
<circle cx="292.1" cy="221.8" r="3.8"/>
<circle cx="341.2" cy="281.6" r="2"/>
<circle cx="341.3" cy="281.6" r="4"/>
</g>
<path d="M341.3 277.6v8M345.3 281.6h-8" fill="none" stroke="#000" stroke-width=".3" stroke-dasharray="30.5 1.3 1.3 1.3" stroke-dashoffset="28.4"/>
<path d="M95.6 43h-6M96.2 42.4v-6M96.2 43.6v6M96.8 43h6M327.3 281.6h6" fill="none" stroke="#000" stroke-width=".3" stroke-dasharray="30.5 1.3 1.3 1.3" stroke-dashoffset="29.4"/>
<g fill="none" stroke="#c0c0c0" stroke-width=".35">
<path d="M60 5v5M110 5v5M160 5v5M260 5v5M310 5v5M360 5v5M5 48.5h5M410 48.5h5M5 98.5h5M410 98.5h5M5 198.5h5M410 198.5h5"/>
<path d="M5 248.5h5M350 252v35M410 248.5h5M220 262.5h130M220 276h190M220 270.5h190M295 270.5v11M323 262.5v24.5M350 265.4h60M60 287v5M110 287v5M160 287v5"/>
<path d="M220 281.5h103M260 287v5M310 287v5M350 281.5h60M360 287v5M390 281.5v5.5"/>
</g>
<path d="M5 5h410v287h-410zM10 10h400v277h-400zM210 5v5M5 148.5h5M410 148.5h5M410 252h-190v35M210 287v5" fill="none" stroke="#c0c0c0" stroke-width=".7"/>
<g fill="#000">
<path d="M401.3 142.5l.6 1.1 3.3-1.9zM401.9 143.6l.6 1.1 2.7-3z" fill-rule="evenodd"/>
<path d="M314 235.1l-1.3 3.7h1.3zM314 235.1v3.7h1.2z" fill-rule="evenodd"/>
</g>
<path d="M62.3 65.5a9.5 9.5 0 0 0-8 9.3" fill="none" stroke="#000" stroke-width=".3" stroke-dasharray="30.5 1.3 1.3 1.3" stroke-dashoffset="25.7" stroke-linecap="butt"/>
<path d="M96.2 63.6v-16.6" fill="none" stroke="#000" stroke-width=".3" stroke-dasharray="30.5 1.3 1.3 1.3" stroke-dashoffset="24.1"/>
<path d="M63.4 65.3h102" fill="none" stroke="#000" stroke-width=".3" stroke-dasharray="30.5 1.3 1.3 1.3" stroke-dashoffset="-1.5"/>
<path d="M68.5 64.6v-17.3" fill="none" stroke="#000" stroke-width=".3" stroke-dasharray="30.5 1.3 1.3 1.3" stroke-dashoffset="23.7"/>
<path d="M68.5 77.7v-8.4" fill="none" stroke="#000" stroke-width=".3" stroke-dasharray="30.5 1.3 1.3 1.3" stroke-dashoffset="28.2"/>
<path d="M54.3 74.8v31.9" fill="none" stroke="#000" stroke-width=".3" stroke-dasharray="30.5 1.3 1.3 1.3" stroke-dashoffset="16.5"/>
<path d="M150.9 104.6v-35.7" fill="none" stroke="#000" stroke-width=".3" stroke-dasharray="30.5 1.3 1.3 1.3" stroke-dashoffset="14.5"/>
<path d="M66 47.6v-24.4" fill="none" stroke="#000" stroke-width=".3" stroke-dasharray="30.5 1.3 1.3 1.3" stroke-dashoffset="20.2"/>
<path d="M234.5 57.4v-34.7" fill="none" stroke="#000" stroke-width=".3" stroke-dasharray="30.5 1.3 1.3 1.3" stroke-dashoffset="15.1"/>
<path d="M234.5 64.7v-15.1" fill="none" stroke="#000" stroke-width=".3" stroke-dasharray="30.5 1.3 1.3 1.3" stroke-dashoffset="24.8"/>
<path d="M233.9 65.3h-10M234.5 64.7v-10M234.5 66v10M235.1 65.3h10M53.7 164.8h-10M54.3 164.2v-10M54.3 165.4v10M54.9 164.8h10" fill="none" stroke="#000" stroke-width=".3" stroke-dasharray="30.5 1.3 1.3 1.3" stroke-dashoffset="27.4"/>
<path d="M234.5 66v43" fill="none" stroke="#000" stroke-width=".3" stroke-dasharray="30.5 1.3 1.3 1.3" stroke-dashoffset="10.8"/>
<path d="M233.9 103.6h-2.4M234.5 103v-2.4M234.5 104.3v2.3M235.1 103.6h2.4" fill="none" stroke="#000" stroke-width=".3" stroke-dasharray="30.5 1.3 1.3 1.3"/>
<path d="M114.9 187.6v-21" fill="none" stroke="#000" stroke-width=".3" stroke-dasharray="30.5 1.3 1.3 1.3" stroke-dashoffset="21.8"/>
<path d="M65.4 164.8h-10.3M66 164.2v-10.4M66 165.4v10.3" fill="none" stroke="#000" stroke-width=".3" stroke-dasharray="30.5 1.3 1.3 1.3" stroke-dashoffset="27.2"/>
<path d="M66.6 164.8h97.2" fill="none" stroke="#000" stroke-width=".3" stroke-dasharray="30.5 1.3 1.3 1.3" stroke-dashoffset="1"/>
<path d="M150.3 164.8h-11.6M150.9 164.2v-11.6M150.9 165.4v11.6M151.5 164.8h11.6" fill="none" stroke="#000" stroke-width=".3" stroke-dasharray="30.5 1.3 1.3 1.3" stroke-dashoffset="26.6"/>
<g fill="#000">
<path d="M25.4 103h1l-.5 3.4zM25.9 65.4l.5 3.2h-1z"/>
<path d="M331 224l.1 .5 .4-.1 .1-.1-.3-.1 .3 .1-.2-.4zM324.2 155.2l-.1 .4 .5 .1 .1-.2-.3-.1 .3 .1v-.2zM371.1 163.9v.6h.2v-.3v.3h.2v-.6zM318.7 199.3a.34 .34 0 0 0 .1 .5 .34 .34 0 0 0 .5-.2h-.4h.4l-.2-.3zM365.9 175.8l.1 .5h.4l.1-.3h-.4h.4v-.2l-.3-.2zM304.3 215l3.1 1.2-3.3-.2zM389.6 176l.1 .5h.2l-.1-.3 .1 .3 .3-.2-.2-.4zM347.4 171.3l.1 .5 .4-.1 .1-.1-.3-.1 .3 .1-.1-.4zM54.3 138.4l3.3-.6v1zM159.5 137.8l3.2 .6-3.2 .4zM114.8 63.9a.34 .34 0 0 0 0 .5 .34 .34 0 0 0 .6-.1 .34 .34 0 0 0-.3-.5l-.1 .4 .1-.4z"/>
</g>
<text font-size="5.6" x="222.2" y="259.1">Tuyauterie 05_5180 - Biométhane NC</text>
<text font-size="4.9" x="222.2" y="268.4">N° plan : VPUR04_2A_CAD_ASS_050439</text>
<g font-size="4.8">
<text x="5.9" y="25.7">A</text>
<text x="298.6" y="249.1">Sens du fluide</text>
<text x="26.5" y="291.4">1</text>
<text x="386.5" y="291.4">8</text>
</g>
<g font-size="4.7">
<text x="26.3" y="9.1">1</text>
<text x="83.8" y="9.1">2</text>
<text x="133.8" y="9.1">3</text>
<text x="183.8" y="9.1">4</text>
<text x="233.8" y="9.1">5</text>
<text x="283.8" y="9.1">6</text>
<text x="333.8" y="9.1">7</text>
<text x="386.3" y="9.1">8</text>
<text x="410.7" y="26.2">A</text>
<text x="6.1" y="75">B</text>
<text x="411.1" y="75.5">B</text>
<text x="5.6" y="125">C</text>
<text x="410.5" y="125.5">C</text>
<text x="5.7" y="175">D</text>
<text x="410.7" y="175.5">D</text>
<text x="6.2" y="225">E</text>
<text x="411.2" y="225.5">E</text>
<text x="6.3" y="274.3">F</text>
<text x="411.3" y="274.7">F</text>
<text x="84.1" y="291.4">2</text>
<text x="134.1" y="291.4">3</text>
<text x="184.1" y="291.4">4</text>
<text x="234.1" y="291.4">5</text>
<text x="284.1" y="291.4">6</text>
<text x="334.1" y="291.4">7</text>
</g>
<g font-size="4.2">
<text x="16.7" y="204.6">Repère(s) : 05_5180</text>
<text x="16.7" y="209.8">Matière : INOX 304L Décapé passivé</text>
<text x="16.7" y="215.1">Fluide(s) : Biomethane</text>
<text x="16.7" y="220.3">Pression max admissible (PS) : 14 barg</text>
<text x="16.7" y="225.5">Température min/max admissible (TS) : -10 / 50°C</text>
<text x="16.7" y="230.8">Norme de bride : NF EN 1092-1</text>
</g>
<text font-size="3.9" x="404.3" y="285.3">1/1</text>
<g font-size="3.5">
<text x="59.5" y="20.7">05XV547</text>
<text x="83.1" y="35.2">MV-INST+05PI547</text>
<text x="142.3" y="55.4">05PCV547</text>
<text x="90" y="76.8">MV-MES</text>
<text x="25.1" y="88.8" transform="rotate(-90 25.1 88.8)">328</text>
<text x="85.2" y="104.6">05MV547</text>
<text x="294.5" y="120.9">Tuyauterie 05_5180-B</text>
<text x="294.5" y="125.4">Voir plan : VPUR04_2A_CAD_TUY_050439</text>
<text x="376.2" y="122.1">2</text>
<text x="105.6" y="137.5">868</text>
<text x="291.2" y="148.3">7</text>
<text x="283.5" y="165.6">3</text>
<text x="291.2" y="165.6">5</text>
<text x="283.5" y="178.9">1</text>
<text x="291.2" y="178.9">4</text>
<text x="215.3" y="196.9">Tuyauterie 05_5180-A</text>
<text x="215.3" y="201.4">Voir plan : VPUR04_2A_CAD_TUY_050439</text>
<text x="243.2" y="214.3">Support pour plaque DESP</text>
<text x="291.2" y="223">6</text>
<text x="16.7" y="235.4">Fabrication et montage selon cahier des charges chaudronnerie</text>
<text x="17.3" y="242.8">Rep</text>
<text x="50.3" y="242.8">Description</text>
<text x="102.3" y="242.8">Référence (A titre indicatif)</text>
<text x="154.6" y="242.8">Qté</text>
<text x="166.9" y="242.8">Fourniture</text>
<text x="19.6" y="248.4">1</text>
<text x="24.9" y="248.4">Bouchon male DN15</text>
<text x="104.2" y="248.4">5256</text>
<text x="127.8" y="248.4">BENE INOX</text>
<text x="156.6" y="248.4">1</text>
<text x="161.5" y="248.4">SOUS-TRAITANT</text>
<text x="19.6" y="253.7">2</text>
<text x="24.9" y="253.7">Deverseur DN25</text>
<text x="100.2" y="253.7">Modele S2</text>
<text x="130.2" y="253.7">HELYON</text>
<text x="156.6" y="253.7">1</text>
<text x="161.5" y="253.7">SOUS-TRAITANT</text>
<text x="19.6" y="258.9">3</text>
<text x="24.9" y="258.9">Manomètres montage bas</text>
<text x="103.3" y="258.9">MEX5</text>
<text x="129.9" y="258.9">BAUMER</text>
<text x="156.6" y="258.9">1</text>
<text x="166.1" y="258.9">PRODEVAL</text>
<text x="19.6" y="264.5">4</text>
<text x="19.6" y="269.4">5</text>
<text x="24.9" y="264.5">Vanne RBS monobloc femelle DN15</text>
<text x="24.9" y="269.4">Vanne RBS monobloc papillon femelle DN15</text>
<text x="102" y="269.4">625i PA</text>
<text x="105.2" y="264.5">627</text>
<text x="130.1" y="264.5">SOLYRO</text>
<text x="130.1" y="269.4">SOLYRO</text>
<text x="156.6" y="264.5">1</text>
<text x="156.6" y="269.4">1</text>
<text x="166.1" y="264.5">PRODEVAL</text>
<text x="166.1" y="269.4">PRODEVAL</text>
<text x="326.2" y="267.8">Révision : 01</text>
<text x="351.1" y="269.4">Client :</text>
<text x="19.6" y="275">6</text>
<text x="24.9" y="275">Vanne papillon manuelle DN50</text>
<text x="102.7" y="275">37-100</text>
<text x="130.1" y="275">SOLYRO</text>
<text x="156.6" y="275">1</text>
<text x="166.1" y="275">PRODEVAL</text>
<text x="222.2" y="274.8">Dessiné par : J. PHAM (REYES)</text>
<text x="296.9" y="274.7">Format : A3</text>
<text x="351.1" y="274.6">Site :</text>
<text x="19.6" y="280.5">7</text>
<text x="24.9" y="280.5">Vanne papillon motorisée DN50</text>
<text x="97" y="280.5">37-100 + VRX</text>
<text x="121.2" y="280.5">SOLYRO + VALPES</text>
<text x="156.6" y="280.5">1</text>
<text x="166.1" y="280.5">PRODEVAL</text>
<text x="222.2" y="279.9">Verifié par : J. BILLON (Reyes)</text>
<text x="297" y="279.8">Echelle : 1:8</text>
<text x="351.1" y="280.1">Projet : Valorisation du biogaz</text>
</g>
<text font-size="3.2" x="390.5" y="285.3">Folio :</text>
<g font-size="2.8">
<text x="324.4" y="274.6">Date : 24/08/2021</text>
<text x="222.2" y="285.1">Commentaire :</text>
</g>
<g font-size="1.9">
<text x="352.2" y="284.1">Reproduction interdite sans autorisation</text>
<text x="360.7" y="285.9">(Loi du 17 Mars 1957)</text>
</g>
</svg>
